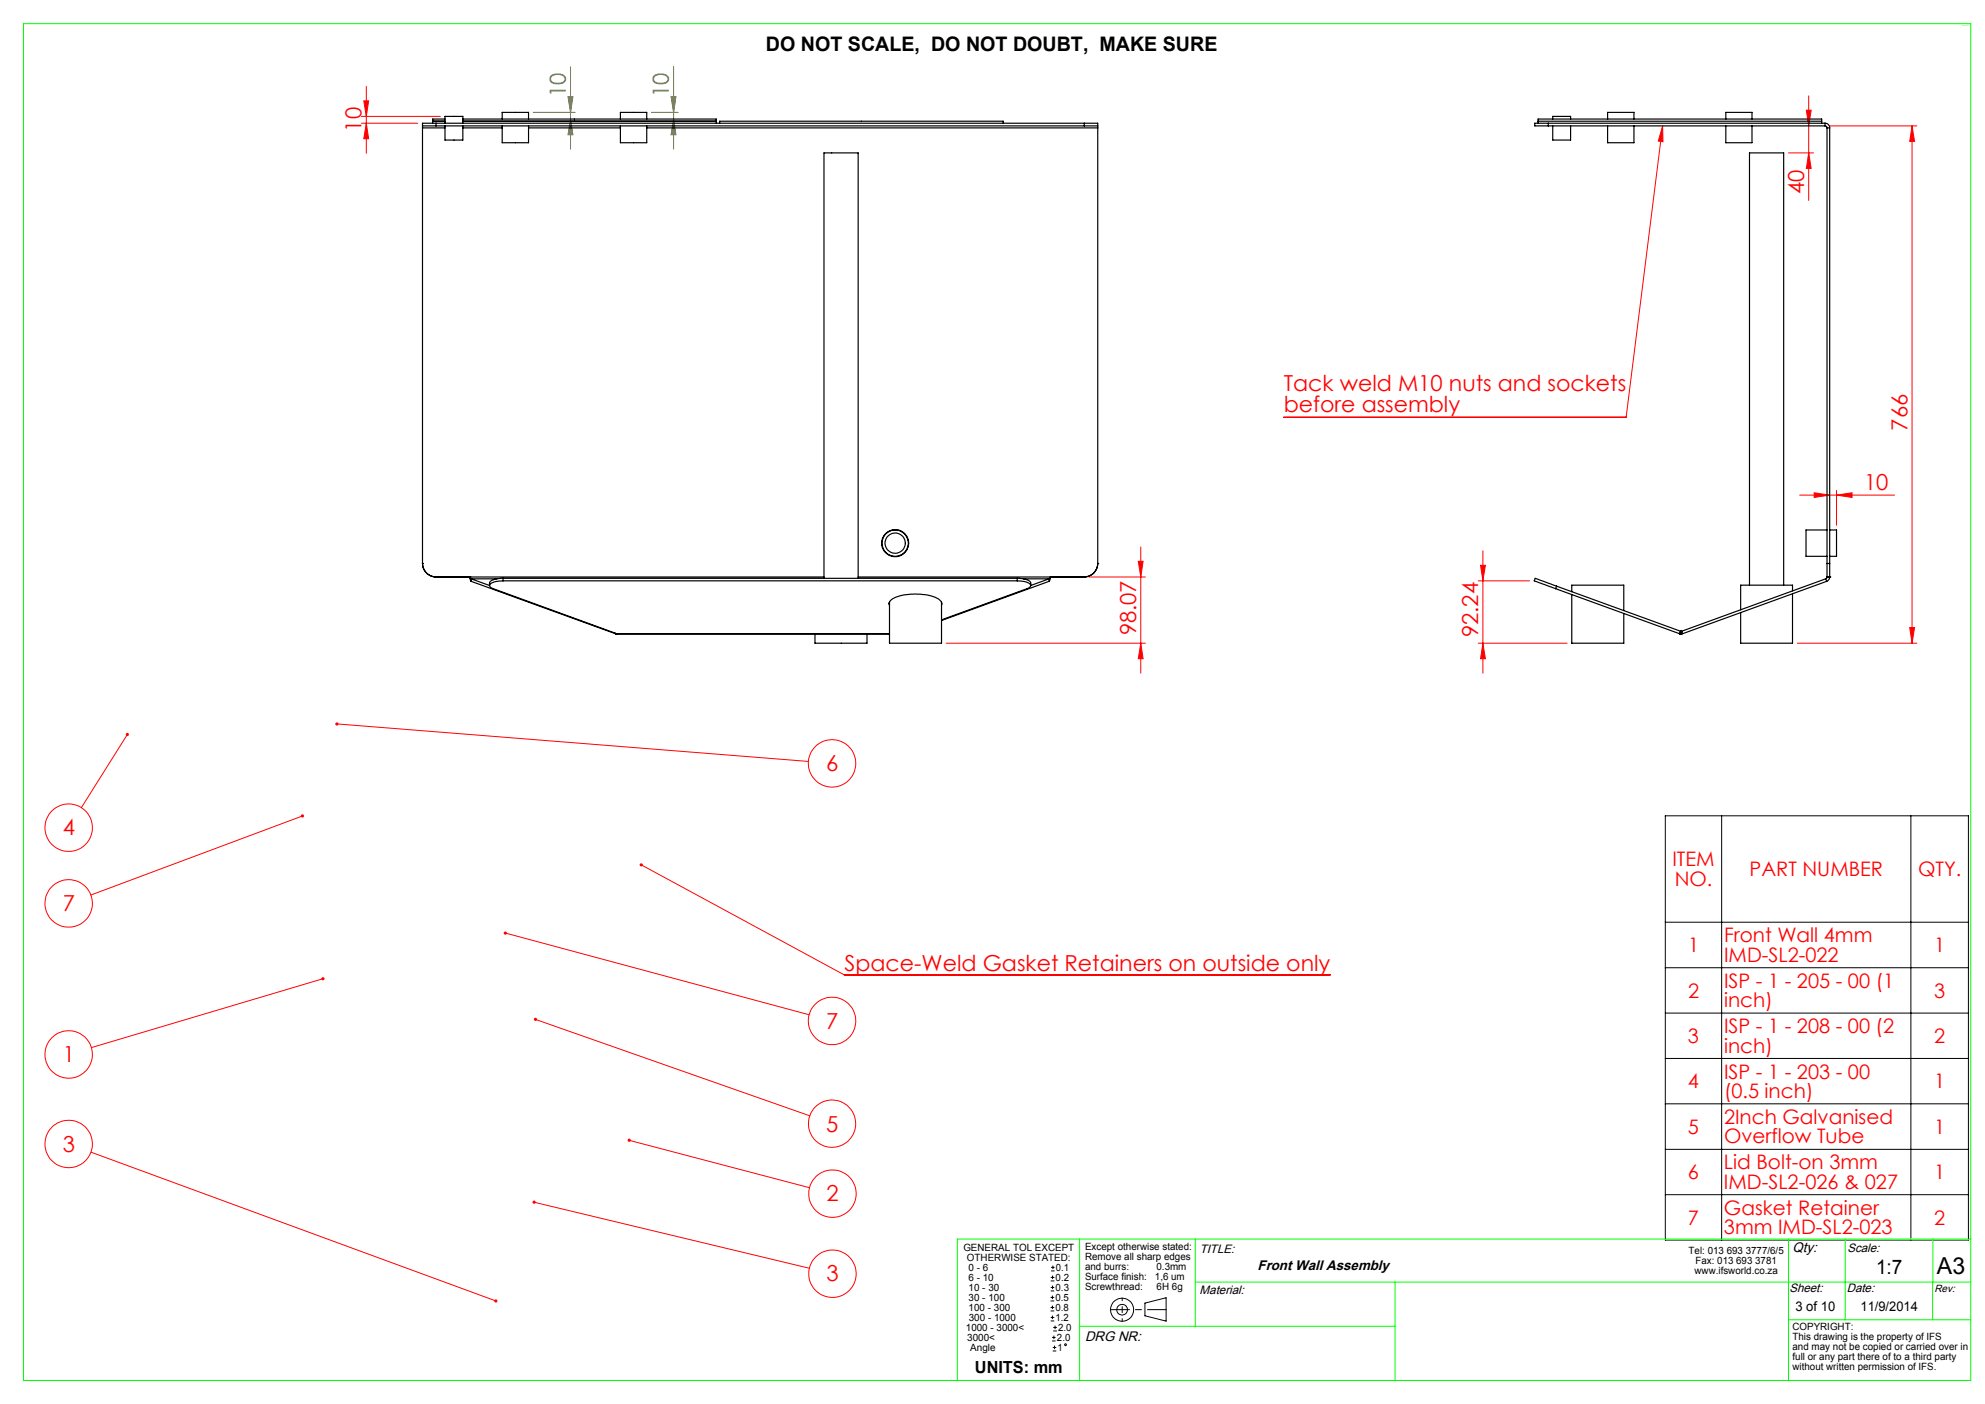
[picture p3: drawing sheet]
<svg xmlns="http://www.w3.org/2000/svg" width="420mm" height="297mm" viewBox="0 0 420 297" stroke-linecap="round" stroke-linejoin="round" font-family="sans-serif">
<g fill="none" stroke="#000" stroke-width=".21">
<path d="M352.4 172.6h64.1v89.7h-64.1zM364.3 172.6v89.7M404.3 172.6v89.7M352.4 195.1h64.1M352.4 204.7h64.1M352.4 214.3h64.1M352.4 223.9h64.1M352.4 233.5h64.1M352.4 243.1h64.1M352.4 252.7h64.1M222.3 275.2h.8M222.3 274.5h.8"/>
<path d="M222.3 277.3h.8M222.3 276.6h.8M222.3 271h.8M222.3 270.2h.8M222.3 273.1h.8M222.3 272.3h.8M222.3 279.4h.8M222.3 278.7h.8M222.4 268.8h.7M222.4 268.1h.7M222.7 274.1v.7M222.7 276.2v.7"/>
<path d="M222.7 278.3v.7M222.7 269.8v.8M222.7 272v.7M222.8 267.7v.8M242.3 275.7l4.4-1.2v5l-4.4-1.2zM222.6 283.7h.7M222.6 282.9h.7M222.7 285.8h.8M222.7 285h.8M222.8 281.5h.8M222.8 280.8h.8M223 282.5v.8"/>
<path d="M223.1 284.7v.7M223.2 280.4v.8"/>
<circle cx="237.4" cy="277" r="2.45"/>
<circle cx="237.4" cy="277" r="1.12"/>
<circle cx="225.5" cy="284.5" r=".18"/>
</g>
<g fill="none" stroke="#f00" stroke-width=".21">
<path d="M77.5 18.3v14.1M76.5 24.6h16.7M76.5 26.1h11.9M77 21.3h1l-.5 3.3zM77.5 26.1l.5 3.2h-1zM351.8 26.6l.1 3.4-1-.2zM351.8 26.6l-7.7 61.7h-72.5M378.4 32.3h5.3M382.2 23.3h1l-.5 3.3zM382.7 20.3v22.1M382.7 32.3l.5 3.3h-1zM387.1 26.6h18.5"/>
<path d="M404.6 26.6v109.5M404.6 26.6l.5 3.3h-1zM240.8 118.7h1.1l-.5 3.4zM241.4 115.7v26.7M313.3 119.6h1l-.5 3.3zM313.8 116.5v25.9M380.8 104.7h20.1M383.9 104.2l3.2 .5-3.2 .5zM388.6 104.7l3.3-.5v1zM388.6 103.7v7.4M200.2 136.1h42.2M230.4 122.1h12"/>
<path d="M241.4 136.1l.5 3.2h-1.1zM312.8 136.1h18.8M312.8 122.9h10.8M313.8 136.1l.5 3.2h-1zM380.3 136.1h25.3M404.1 132.7h1l-.5 3.4zM27 155.4l-9.8 15.4M71.3 153.1l99.8 8M64 172.6l-44.8 16.7M106.9 197.4l64.3 17.3M135.7 182.9l42.9 23.3h102.8M68.3 207l-49 14.6"/>
<path d="M113.3 215.6l58 20.4M19.3 243.7l85.6 31.5M113 254.3l58.2 14M133.1 241.2l38.2 10"/>
<circle cx="14.5" cy="175.1" r="5"/>
<circle cx="176.1" cy="161.5" r="5"/>
<circle cx="14.5" cy="191.1" r="5"/>
<circle cx="176.1" cy="216" r="5"/>
<circle cx="14.5" cy="223.1" r="5"/>
<circle cx="176" cy="237.7" r="5"/>
<circle cx="14.5" cy="242" r="5"/>
<circle cx="176.1" cy="252.5" r="5"/>
<circle cx="176.1" cy="269.4" r="5"/>
</g>
<path d="M120.7 14.1v17.4M142.5 14.1v17.4M112.8 23.8h8.9M120.2 20.5h1l-.5 3.3zM120.7 25.2l.5 3.3h-1zM137.8 23.8h5.7M142 20.5h1l-.5 3.3zM142.5 25.2l.5 3.3h-1z" fill="none" stroke="#808000" stroke-width=".21"/>
<path d="M235 277h11.8" fill="none" stroke="#000" stroke-width=".21" stroke-dasharray="15.2 1.3 1.3 1.3" stroke-dashoffset="11.3"/>
<path d="M237.4 274.6v4.9" fill="none" stroke="#000" stroke-width=".21" stroke-dasharray="15.2 1.3 1.3 1.3" stroke-dashoffset="14.7"/>
<path d="M5 5h412v287h-412zM228.4 262.1v29.9M252.9 262.1v18.5M252.9 271.2h164.1M295.2 271.2v20.8M378.4 262.1v29.9M378.4 279.2h38.6M390.4 262.1v17.1M408.9 271.2v8M409 262.1v9.1M417 262.1h-214.4v29.9M228.4 280.6h66.8" fill="none" stroke="#0f0" stroke-width=".21"/>
<g fill="#f00">
<path d="M113.1 215.4l-.1 .1 .3 .1-.3-.1a.35 .35 0 0 0 .4 .4 .35 .35 0 0 0 .2-.5 .35 .35 0 0 0-.5 0zM104.7 274.9l-.1 .5a.35 .35 0 0 0 .3 .1 .35 .35 0 0 0 .3-.2l-.3-.1 .3 .1v-.1a.33 .33 0 0 0-.2-.3 .33 .33 0 0 0-.3 0zM68.1 206.9a.33 .33 0 0 0 .2 .5 .33 .33 0 0 0 .4-.5l-.4 .1 .3-.1a.31 .31 0 0 0-.3-.2 .31 .31 0 0 0-.2 .2zM63.7 172.4a.34 .34 0 0 0 .2 .5 .34 .34 0 0 0 .4-.4l-.3 .1 .3-.1a.33 .33 0 0 0-.6-.1zM26.7 155.1a.34 .34 0 0 0 0 .5 .34 .34 0 0 0 .5 0 .34 .34 0 0 0-.1-.5l-.1 .3 .1-.3zM133 240.9l-.2 .2 .3 .1-.3-.1a.34 .34 0 0 0 .4 .4 .34 .34 0 0 0 .3-.4 .34 .34 0 0 0-.5-.2zM112.7 254.1v.1l.3 .1-.3-.1a.34 .34 0 0 0 .4 .4 .34 .34 0 0 0 .2-.5 .34 .34 0 0 0-.6 0zM106.8 197.1l-.2 .2 .3 .1-.3-.1a.34 .34 0 0 0 .3 .4 .34 .34 0 0 0 .3-.4 .34 .34 0 0 0-.4-.2zM71 152.9l-.1 .2h.4h-.4a.33 .33 0 0 0 .4 .4 .33 .33 0 0 0 .3-.5 .33 .33 0 0 0-.6-.1z"/>
<path d="M135.4 182.7l.3 .2-.3-.1a.34 .34 0 0 0 .3 .5 .34 .34 0 0 0 .3-.6 .34 .34 0 0 0-.6 0zM351.8 26.6l.1 3.4-1-.2z"/>
<path d="M388.6 104.7l3.3-.5v1zM383.9 104.2l3.2 .5-3.2 .5z"/>
<path d="M404.1 132.7h1l-.5 3.4zM404.6 26.6l.5 3.3h-1zM382.7 32.3l.5 3.3h-1zM382.2 23.3h1l-.5 3.3z"/>
<path d="M313.8 136.1l.5 3.2h-1zM313.3 119.6h1l-.5 3.3z"/>
<path d="M241.4 136.1l.5 3.2h-1.1zM240.8 118.7h1.1l-.5 3.4z"/>
<path d="M77 21.3h1l-.5 3.3zM77.5 26.1l.5 3.2h-1z"/>
</g>
<path d="M120.2 20.5h1l-.5 3.3zM120.7 25.2l.5 3.3h-1zM142 20.5h1l-.5 3.3zM142.5 25.2l.5 3.3h-1z" fill="#808000"/>
<g fill="none" stroke="#000" stroke-width=".25">
<path d="M89.4 26.6h2.9M89.4 26.6v.5M89.4 27.1v92.1M89.4 27.1h4.8M91.5 25.6h2.7M92.3 26.1h-2.9v.5M92.3 26.6h137.1M92.3 26.1v.5M92.3 26.1h137.1M94.2 25.2h-2.7v.9M94.2 26.6v3h3.7v-3M94.2 26.1v-1.5h3.7v1.5"/>
<path d="M97.9 25.6h53.7M97.9 25.2h53.7v.9M97.9 27.1h8.4M106.3 26.6v3.6h5.5v-3.6M106.3 25.2v-1.4h5.5v1.4M111.8 27.1h19.5M131.3 25.2v-1.4h5.5v1.4M131.3 26.6v3.6h5.5v-3.6M136.8 27.1h95.5M152.3 26.1v-.5h60v.5M229.4 26.6h2.9M229.4 26.1h2.9v.5"/>
<path d="M229.4 26.1v.5M232.3 26.6v.5M232.3 27.1v92.1M325.4 25.6h60M325.4 26.1v-.9h60v.9M327.6 26.1h-2.9v.5h2.9M327.6 26.6h58.6M327.6 26.1h58.6M327.6 26.1v.5M328.5 26.6v3h3.8v-3M328.5 25.2v-.6h3.8v.6M340.1 26.6v3.6h5.6v-3.6"/>
<path d="M340.1 25.2v-1.4h5.6v1.4M365.2 26.6v3.6h5.5v-3.6M365.2 25.2v-1.4h5.5v1.4M386.2 26.1a.96 .96 0 0 1 .9 1M386.2 26.6l.3 .2 .1 .3M386.2 26.1v.5M386.6 27.1h.5M386.6 27.1v92.1M387.1 27.1v92.1M89.4 119.2a2.83 2.83 0 0 0 2.9 2.9M89.4 119.2h.1M89.4 119.2a2.93 2.93 0 0 0 2.7 2.9h82.2"/>
<path d="M232.3 119.2a2.93 2.93 0 0 1-2.7 2.9h-48M232.3 119.2h.1M232.3 119.2a2.83 2.83 0 0 1-2.9 2.9M386.6 112.1h-4.5v5.6h4.5M386.6 119.2v2.9M386.6 119.2h.5M387.1 112.1h1.5v5.6h-1.5M387.1 119.2v2.9M92.3 122.1h.1M98.8 122.1h.1M99.4 122.1l.3 .9M99.4 122.1h.1"/>
<path d="M99.4 122.1l.3 .3M99.7 123l30.5 11.1M99.7 122.4v.6M99.7 122.4h5.5M106.4 122.9a3.2 3.2 0 0 0-2.8 .9l.3 .5 .5 .2 26.1 9.6M106.4 122.3a3.7 3.7 0 0 0-2.8 .8v.8l-3.9-1.5M106.4 122.9h108.8M106.4 122.3v.6M106.4 122.3h108.8M130.2 134.1h.2M130.2 133.9v.2M130.4 134.1h57.8"/>
<path d="M130.4 134v.1M130.5 134.1h-.1M130.5 134.1h.1M130.5 134.1h57.7M172.4 134.1v2h11v-2M174.3 122.3v-90h7.3v90M188.1 127.7a2.34 2.34 0 0 1 2.2-1.6 11.9 11.9 0 0 1 8.4 .7l.5 .5v.4M188.1 127.7l.1 .4M188.1 127.7h.1M188.2 127.5v.1M188.2 127.3v8.8h11v-8.7M199.2 127.7v.4"/>
<path d="M199.2 127.7h.1M215.2 122.9a3.3 3.3 0 0 1 2.9 .9l-.3 .5-.5 .2-18.1 6.6M215.2 122.3a3.3 3.3 0 0 1 2.9 1v.6l3.9-1.5M215.2 122.3v.6M216.5 122.4h5.5M222 123l-22.8 8.3M222 122.4v.6M222.2 122.1h.1M222.2 122.1l-.2 .9M222.2 122.1l-.2 .3M222.8 122.1h.1M229.4 122.1h.1"/>
<path d="M329.1 124.5l26.3 9.6M329.4 124l-4.6-1.7-.2 .6 4.5 1.6M329.4 124l-.3 .5M329.4 124l26.2 9.5M332.6 125.8v10.3h11v-6.3M332.6 125.2v-1.4h11v5.3M355.4 134.1h.1M355.5 134.1h.1M355.6 134.1h.1M355.6 133.5v.1M355.6 133.5l-.2 .6M355.6 133.6l-.1 .5"/>
<path d="M355.6 133.6h.1M355.6 133.6v.5M355.7 133.6v.5M355.8 133.5l-.1 .1M355.8 133.5l.2 .6M356 134.1h-.3M370.2 123.8v-91.5h7.2v91.5M379.3 125v-1.2h-11v5.2M379.3 125.6v10.5h-11v-6.5M386.3 122.4l.2 .6M386.3 122.4l-30.5 11.1M386.5 123l-30.5 11.1"/>
<path d="M386.6 122.1h.1M386.6 122.1h.5M386.6 122.1l-.3 .3M387.1 122.1h.1M387.1 122.1l-.1 .5-.5 .4"/>
<circle cx="189.4" cy="114.9" r="2.79"/>
<circle cx="189.4" cy="114.9" r="2.85"/>
<circle cx="189.4" cy="114.9" r="2.14"/>
</g>
<text font-size="4.9" x="409.8" y="269.4">A3</text>
<g font-size="4.7" fill="#808000">
<text x="119.7" y="20.6" transform="rotate(-90 119.7 20.6)">10</text>
<text x="141.5" y="20.5" transform="rotate(-90 141.5 20.5)">10</text>
</g>
<g font-size="4.7" fill="#f00">
<text x="76.5" y="27.8" transform="rotate(-90 76.5 27.8)">10</text>
<text x="381.7" y="41.1" transform="rotate(-90 381.7 41.1)">40</text>
<text x="271.6" y="82.7">Tack weld M10 nuts and sockets</text>
<text x="271.6" y="87.2">before assembly</text>
<text x="403.6" y="91.1" transform="rotate(-90 403.6 91.1)">766</text>
<text x="394.4" y="103.7">10</text>
<text x="240.4" y="134.4" transform="rotate(-90 240.4 134.4)">98.07</text>
<text x="312.8" y="134.8" transform="rotate(-90 312.8 134.8)">92.24</text>
<text x="174.8" y="163.1">6</text>
<text x="13.3" y="176.7">4</text>
<text x="13.3" y="192.7">7</text>
<text x="178.7" y="205.5">Space-Weld Gasket Retainers on outside only</text>
<text x="174.8" y="217.6">7</text>
<text x="13.3" y="224.7">1</text>
<text x="174.8" y="239.4">5</text>
<text x="13.3" y="243.6">3</text>
<text x="174.9" y="254.1">2</text>
<text x="174.9" y="271.1">3</text>
</g>
<g font-size="4.2">
<text x="162.1" y="10.8">DO NOT SCALE, DO NOT DOUBT, MAKE SURE</text>
<text x="396.9" y="269.4">1:7</text>
</g>
<g font-size="4.2" fill="#f00">
<text x="353.9" y="183.3">ITEM</text>
<text x="370.2" y="185.3">PART NUMBER</text>
<text x="405.9" y="185.3">QTY.</text>
<text x="354.3" y="187.4">NO.</text>
<text x="357.2" y="201.4">1</text>
<text x="364.8" y="199.4">Front Wall 4mm</text>
<text x="364.8" y="203.5">IMD-SL2-022</text>
<text x="409.3" y="201.4">1</text>
<text x="364.8" y="209">ISP - 1 - 205 - 00 (1</text>
<text x="357.2" y="211">2</text>
<text x="364.8" y="213.1">inch)</text>
<text x="409.3" y="211">3</text>
<text x="357.2" y="220.6">3</text>
<text x="364.8" y="218.6">ISP - 1 - 208 - 00 (2</text>
<text x="409.2" y="220.6">2</text>
<text x="364.8" y="222.7">inch)</text>
<text x="357.2" y="230.2">4</text>
<text x="364.8" y="228.2">ISP - 1 - 203 - 00</text>
<text x="364.8" y="232.3">(0.5 inch)</text>
<text x="409.2" y="230.2">1</text>
<text x="357.1" y="239.8">5</text>
<text x="364.8" y="237.8">2Inch Galvanised</text>
<text x="409.2" y="239.8">1</text>
<text x="364.8" y="241.9">Overflow Tube</text>
<text x="357.1" y="249.4">6</text>
<text x="364.8" y="247.4">Lid Bolt-on 3mm</text>
<text x="364.8" y="251.5">IMD-SL2-026 &amp; 027</text>
<text x="409.2" y="249.4">1</text>
<text x="364.8" y="257">Gasket Retainer</text>
<text x="357.1" y="259">7</text>
<text x="364.8" y="261.1">3mm IMD-SL2-023</text>
<text x="409.2" y="259">2</text>
</g>
<text font-size="3.5" x="206.3" y="290.4">UNITS: mm</text>
<g font-size="2.9">
<text x="266.1" y="268.6">Front Wall Assembly</text>
<text x="379.3" y="264.8">Qty:</text>
<text x="229.6" y="283.6">DRG NR:</text>
</g>
<g font-size="2.8">
<text x="379.9" y="277.4">3 of 10</text>
<text x="393.7" y="277.4">11/9/2014</text>
</g>
<g font-size="2.6">
<text x="253.8" y="265.1">TITLE:</text>
<text x="390.9" y="264.8">Scale:</text>
<text x="253.8" y="273.7">Material:</text>
<text x="378.6" y="273.3">Sheet:</text>
<text x="390.8" y="273.3">Date:</text>
</g>
<text font-size="2.2" x="409.3" y="273.3">Rev:</text>
<g font-size="2.1">
<text x="203.8" y="264.6">GENERAL TOL EXCEPT</text>
<text x="204.6" y="266.7">OTHERWISE STATED:</text>
<text x="204.9" y="268.8">0 - 6</text>
<text x="223.4" y="268.8">0.1</text>
<text x="229.6" y="264.4">Except otherwise stated:</text>
<text x="229.6" y="266.5">Remove all sharp edges</text>
<text x="229.6" y="268.6">and burrs:</text>
<text x="244.7" y="268.6">0.3mm</text>
<text x="357.3" y="265.2">Tel: 013 693 3777/6/5</text>
<text x="358.5" y="269.5">www.ifsworld.co.za</text>
<text x="358.8" y="267.3">Fax: 013 693 3781</text>
<text x="204.9" y="270.9">6 - 10</text>
<text x="204.9" y="273">10 - 30</text>
<text x="204.9" y="275.1">30 - 100</text>
<text x="223.3" y="275.1">0.5</text>
<text x="223.4" y="273">0.3</text>
<text x="223.4" y="270.9">0.2</text>
<text x="229.6" y="270.8">Surface finish:</text>
<text x="229.6" y="272.9">Screwthread:</text>
<text x="244.4" y="270.8">1,6 um</text>
<text x="244.7" y="272.9">6H 6g</text>
<text x="204.4" y="281.5">1000 - 3000&lt;</text>
<text x="205" y="277.3">100 - 300</text>
<text x="205" y="279.4">300 - 1000</text>
<text x="223.3" y="277.3">0.8</text>
<text x="223.3" y="279.4">1.2</text>
<text x="223.9" y="281.5">2.0</text>
<text x="379.3" y="281.4">COPYRIGHT:</text>
<text x="204.6" y="283.6">3000&lt;</text>
<text x="205.3" y="285.7">Angle</text>
<text x="223.6" y="283.6">2.0</text>
<text x="223.8" y="285.7">1</text>
<text x="379.3" y="283.5">This drawing is the property of IFS</text>
<text x="379.3" y="285.6">and may not be copied or carried over in</text>
<text x="379.3" y="287.7">full or any part there of to a third party</text>
<text x="379.3" y="289.9">without written permission of IFS.</text>
</g>
<text font-size=".4" fill="#0f0" x="415" y="5.6">Takkie-IFS</text>
</svg>
